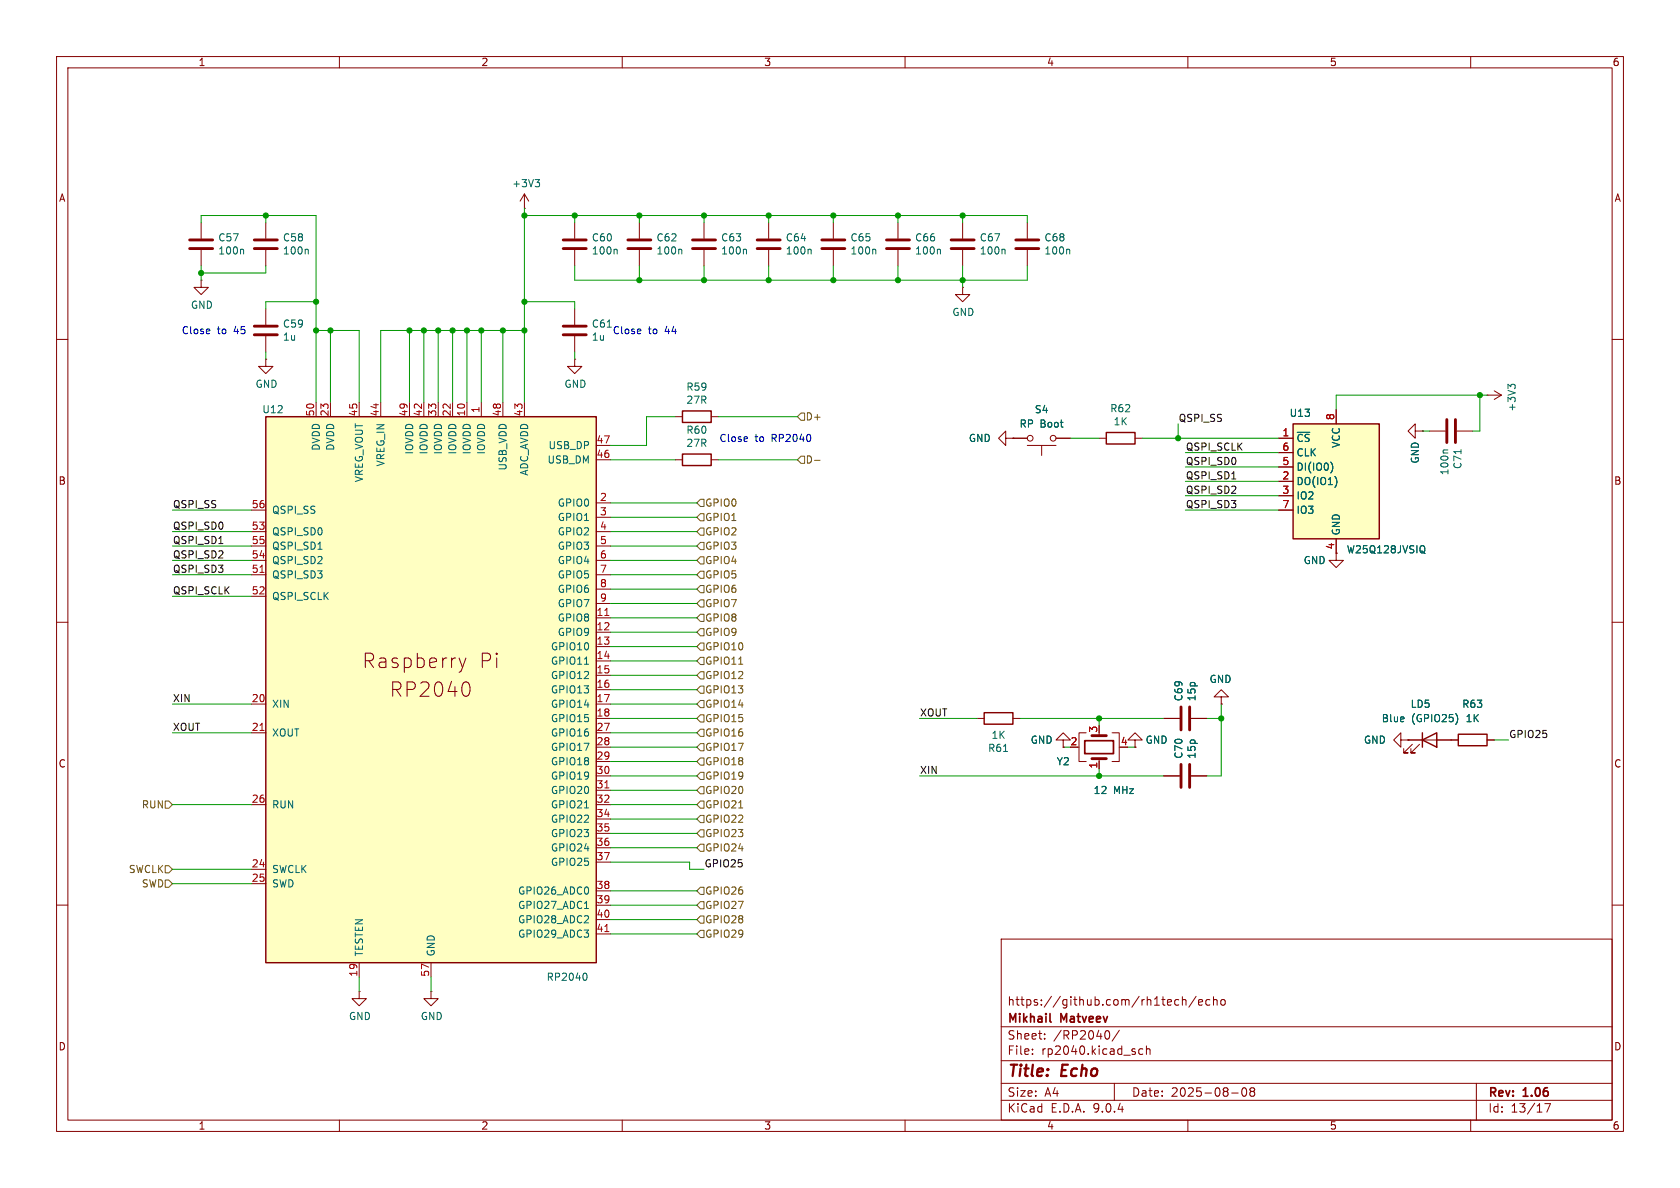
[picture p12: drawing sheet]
<svg xmlns="http://www.w3.org/2000/svg" width="297mm" height="210mm" viewBox="0 0 297 210" stroke-linecap="round" stroke-linejoin="round" font-family="sans-serif">
<g fill="none" stroke="#840000" stroke-width=".18">
<path d="M10 10h277v190h-277zM12 12h273v186h-273zM60 10v2M110 10v2M160 10v2M210 10v2M260 10v2M101.6 54.6v2.8M101.6 59.4v2.8M10 60h2M101.6 63.5v1.3h1.3l-1.3 1.2-1.3-1.2h1.3M101.6 63.5h.1"/>
<path d="M250.2 76.2v-1.3l-1.3 1.3 1.3 1.3v-1.3h1.3M251.5 76.2h.1M252.7 76.2h2.8M257.6 76.2h2.7M285 60h2M119.4 81.3h1.2M125.7 81.3h1.3M10 110h2M285 110h2M10 160h2M63.5 175.3v1.2h1.3l-1.3 1.3-1.3-1.3h1.3M63.5 175.3h.1"/>
<path d="M177 166h108v32h-108zM207.7 177.6l.3 .1 .4-.1M208.4 176.8l-.4-.1-.3 .1M209 176.8l.2-.1 .4 .1 .1 .9M209 176.2v1.5M211.5 176.1l-1.3 2M211.9 177.2l.7-.1-.1-.3-.4-.1-.2 .2 .1 .7h.5M213.9 176.8l-.4-.1-.3 .3v.4l.1 .2h.6M214.5 176.8l.2-.1 .4 .1 .1 .9M214.5 176.2v1.5M215.9 176.8l.2-.1 .4 .1 .1 .6-.1 .2-.4 .1-.2-.1zM285 160h2"/>
<path d="M60 198v2M110 198v2M160 198v2M177 194.5h108M177 191.5h108M177 187.5h108M177 181.5h108M182.5 186.3v.1M182.5 185.5v.1M184.7 183.6v.1M184.7 182.8v.1M195.7 182.2a.81 .81 0 0 1 .6 .6 .81 .81 0 0 1-.3 .8l-.3 .1"/>
<path d="M197 191.5v3M197.9 182.1l-1.3 2M202 185.5l-.4-.1-.3 .3v.4l.2 .2h.5M202.7 185.5l.2-.1 .3 .1 .1 .9M202.7 184.9v1.5M210 198v2M217.7 193.2h1.2M219.7 192.4l.2-.1a.81 .81 0 0 1 .6 .6 .81 .81 0 0 1-.3 .8l-.2 .1a.81 .81 0 0 1-.3-1.4zM221.2 192.9l-.2-.2 .2-.4 .5 .1 .1 .2-.3 .3M221.2 192.9l-.2 .3v.5l.2 .1 .5-.1 .1-.2-.1-.4-.2-.2M221.2 192.9h.3M260 198v2"/>
<path d="M261 191.5v6.5M273.1 195.1h1l-.6 1.5"/>
</g>
<path d="M185.6 180.5l.2 .2" fill="none" stroke="#840000" stroke-width=".3"/>
<path d="M120.6 80.3h5.1v2h-5.1z" fill="none" stroke="#840000" stroke-width=".25"/>
<path d="M99.6 57.7h4M99.6 59.2h4M255.8 74.2v4M257.3 74.2v4" fill="none" stroke="#840000" stroke-width=".51"/>
<path d="M107.4 57.8h.7M256 79.5h-.7l-.2 .2M258.3 79.5v.7" fill="none" stroke="#006464" stroke-width=".18"/>
<path d="M228.6 74.9h15.2v20.4h-15.2z" fill="#ffffc2"/>
<path d="M195.6 76.5h5.1v2h-5.1zM228.6 74.9h15.2v20.4h-15.2zM251.5 130.8l2.5-1.3v2.6zM251.5 129.5v2.6M257.8 129.8h5.1v2h-5.1z" fill="none" stroke="#840000" stroke-width=".25"/>
<g fill="none" stroke="#840000" stroke-width=".18">
<path d="M101.6 39.4v2.8M101.6 44.2v2.8M194.3 77.5h1.3M200.7 77.5h1.2M226.1 77.5h2.5M236.2 72.4v2.5M226.1 80h2.5M226.1 82.6h2.5M226.1 85.1h2.5M226.1 87.6h2.5M226.1 90.2h2.5M236.2 95.3v3.8h1.3l-1.3 1.2-1.3-1.2h1.3"/>
<path d="M200.7 130.8h1.2l-1.2-1.3-1.3 1.3h1.3v1.3M200.7 132.1h.1M247.6 130.8v-1.3l-1.2 1.3 1.2 1.3v-1.3h1.3M248.9 130.8h.1M248.9 130.8h8.9M249.7 131.6l-1.5 1.5h.7h-.7v-.8M251 131.6l-1.6 1.5h.8h-.8v-.8M262.9 130.8h1.3"/>
</g>
<path d="M108.9 44.1l.2 .1v.7M235.3 81.7a1.49 1.49 0 0 1 0 1.9M236.3 84.8v.8M251.5 97.5l.4 .4M251.6 96.5h.1a.81 .81 0 0 1-.1 1.2M257.6 126.5l.1 .5-.1 .7" fill="none" stroke="#006464" stroke-width=".18"/>
<path d="M99.6 42.4h4M99.6 43.9h4" fill="none" stroke="#840000" stroke-width=".51"/>
<path d="M47 73.7h58.4v96.5h-58.4z" fill="#ffffc2"/>
<path d="M47 73.7h58.4v96.5h-58.4zM120.6 72.6h5.1v2.1h-5.1zM174 126h5.1v2h-5.1z" fill="none" stroke="#840000" stroke-width=".25"/>
<g fill="none" stroke="#840000" stroke-width=".18">
<path d="M35.6 39.4v2.8M47 39.4v2.8M92.7 36.8h.1M92.7 34.3v2.5M92.7 34.3l-.8 1.3M92.7 34.3l.8 1.3M113 39.4v2.8M124.5 39.4v2.8M135.9 39.4v2.8M147.3 39.4v2.8M158.7 39.4v2.8M170.2 39.4v2.8"/>
<path d="M181.6 39.4v2.8M35.6 49.5v1.3h1.2l-1.2 1.3-1.3-1.3h1.3M35.6 49.5h.1M35.6 44.2v2.8M47 44.2v2.8M47 54.6v2.8M47 59.4v2.8M113 44.2v2.8M124.5 44.2v2.8M135.9 44.2v2.8M147.3 44.2v2.8M158.7 44.2v2.8"/>
<path d="M170.2 50.8v1.3h1.2l-1.2 1.2-1.3-1.2h1.3M170.2 50.8h.1M170.2 44.2v2.8M181.6 44.2v2.8M47 63.5v1.3h1.3l-1.3 1.2-1.3-1.2h1.3M47 63.5h.1M55.9 71.1v2.6M58.4 71.1v2.6M63.5 71.1v2.6M67.3 71.1v2.6M72.4 71.1v2.6M74.9 71.1v2.6"/>
<path d="M77.5 71.1v2.6M80 71.1v2.6M82.5 71.1v2.6M85.1 71.1v2.6M88.9 71.1v2.6M92.7 71.1v2.6M105.4 78.7h2.5M119.4 73.7h1.2M125.7 73.7h1.3M177.8 77.5v-1.3l-1.3 1.3 1.3 1.2v-1.2h1.3M179.1 77.5h.1M179.1 77.5h2.5"/>
<path d="M181.6 78.7h5.1M184.1 78.7v1.8M186.7 77.5h2.5M226.1 77.5h2.5M236.2 72.4v2.5M251.5 76.2h.1M262.9 69.9h.1M262.9 69.9h2.5M264.2 69.1l1.2 .8M265.4 69.9l-1.2 .7M44.4 90.2h2.6M44.4 94h2.6"/>
<path d="M44.4 96.5h2.6M44.4 99.1h2.6M105.4 94h2.5M105.4 96.5h2.5M105.4 99.1h2.5M105.4 81.3h2.5M105.4 88.9h2.5M105.4 91.4h2.5M226.1 90.2h2.5M226.1 80h2.5M226.1 82.6h2.5M226.1 85.1h2.5"/>
<path d="M226.1 87.6h2.5M236.2 95.3v2.5M44.4 101.6h2.6M44.4 105.4h2.6M81.2 116.3l.6 1.7M81.8 118l-.3 .6M82.4 116.3l-.6 1.7M105.4 101.6h2.5M105.4 104.1h2.5M105.4 106.7h2.5M105.4 109.2h2.5M105.4 111.8h2.5"/>
<path d="M105.4 114.3h2.5M105.4 116.8h2.5M105.4 119.4h2.5M44.4 124.5h2.6M44.4 129.5h2.6M82.7 120.7a1.9 1.9 0 0 1 0 2.3M105.4 124.5h2.5M105.4 129.5h2.5M105.4 121.9h2.5M105.4 127h2.5M105.4 132.1h2.5M105.4 134.6h2.5"/>
<path d="M105.4 137.2h2.5M105.4 139.7h2.5M172.7 127h1.3M179.1 127h1.2M188 130.8h1.2l-1.2-1.3-1.3 1.3h1.3v1.3M188 132.1h.1M190.5 132.1h.3M192 129.5h-1.2v5.1h1.2M194.3 134.1v1.8M196.6 129.5h1.3v5.1h-1.3M200.7 132.1h.1M205.7 127h2.8"/>
<path d="M205.7 137.2h2.8M210.6 127h2.8M210.6 137.2h2.8M215.9 123.2h1.3l-1.3-1.3-1.3 1.3h1.3v1.3M215.9 124.5h.1M248.9 130.8h.1M248.9 130.8h2.6M254 130.8h3.8M262.9 130.8h1.3M44.4 142.2h2.6M44.4 153.7h2.6M44.4 156.2h2.6"/>
<path d="M105.4 142.2h2.5M105.4 144.8h2.5M105.4 147.3h2.5M105.4 149.9h2.5M105.4 152.4h2.5M105.4 157.5h2.5M63.5 170.2v2.5M76.2 175.3v1.2h1.3l-1.3 1.3-1.3-1.3h1.3M76.2 175.3h.1M76.2 170.2v2.5M105.4 160h2.5M105.4 162.6h2.5"/>
<path d="M105.4 165.1h2.5"/>
<circle cx="182.1" cy="77.5" r=".51"/>
<circle cx="186.2" cy="77.5" r=".51"/>
</g>
<g fill="none" stroke="#006464" stroke-width=".18">
<path d="M94.6 31.7h.8l-.4 .5M95.1 32.2l.3 .3v.3l-.3 .2M42.9 44.1l.2 .1v.7M54.3 44.1l.2 .1v.7M120.4 44.1l.1 .1v.7M131.8 44.1l.2 .1v.7M143.2 44.1l.2 .1v.7M154.6 44.1l.2 .1v.7M166.1 44.1l.2 .1v.7M177.5 44.1l.2 .1v.7M188.9 44.1l.2 .1v.7M267.1 68.4l-.5-.5v.8"/>
<path d="M267.1 68.2l.2-.3h.3l.3 .3M56.2 97.1h.7M235.3 81.7a1.49 1.49 0 0 1 0 1.9M236.3 84.8v.8M251.5 97.5l.4 .4M251.6 96.5h.1a.81 .81 0 0 1-.1 1.2M103.3 117.4h.8M177.4 132.8h.7M257.6 126.5l.1 .5-.1 .7M103.3 142.8h.8M103.3 160.6h.8M103.5 172a.79 .79 0 0 1 0 1.3"/>
</g>
<path d="M46 101.2h.7M106.9 108.8h.7M46 129.1h.7M106.9 139.3h.7M106.9 164.7h.7" fill="none" stroke="#a90000" stroke-width=".18"/>
<g fill="none" stroke="#840000" stroke-width=".51">
<path d="M33.5 42.4h4.1M33.5 43.9h4.1M45 42.4h4M45 43.9h4M45 57.7h4M45 59.2h4M111 42.4h4.1M111 43.9h4.1M122.4 42.4h4.1M122.4 43.9h4.1M133.9 42.4h4M133.9 43.9h4"/>
<path d="M145.3 42.4h4.1M145.3 43.9h4.1M156.7 42.4h4.1M156.7 43.9h4.1M168.1 42.4h4.1M168.1 43.9h4.1M179.6 42.4h4M179.6 43.9h4M193 134.1h2.6M193 130h2.6M208.8 125v4M208.8 135.1v4.1"/>
<path d="M210.3 125v4M210.3 135.1v4.1"/>
</g>
<path d="M191.8 130.9h5v2.3h-5z" fill="none" stroke="#840000" stroke-width=".3"/>
<g fill="none" stroke="#725600" stroke-width=".18">
<path d="M141.6 73h.6v1.3h-.6l-.6-.6zM123.8 98.4h.7v1.3h-.7l-.6-.6zM123.8 93.3h.7v1.3h-.7l-.6-.6zM123.8 88.3h.7v1.2h-.7l-.6-.6zM123.8 95.9h.7v1.3h-.7l-.6-.7zM123.8 90.8h.7v1.3h-.7l-.6-.7zM141.6 80.6h.6v1.3h-.6l-.6-.6zM144 81.4h1M123.8 108.6h.7v1.3h-.7l-.6-.7zM123.8 106h.7v1.3h-.7l-.6-.6zM123.8 116.2h.7v1.3h-.7l-.6-.7zM123.8 113.7h.7v1.2h-.7l-.6-.6z"/>
<path d="M123.8 118.7h.7v1.3h-.7l-.6-.6zM123.8 111.1h.7v1.3h-.7l-.6-.6zM123.8 103.5h.7v1.3h-.7l-.6-.7zM123.8 101h.7v1.2h-.7l-.6-.6zM130.6 117.4h.7M123.8 123.8h.7v1.3h-.7l-.6-.6zM123.8 121.3h.7v1.3h-.7l-.6-.7zM123.8 136.5h.7v1.3h-.7l-.6-.6zM123.8 131.4h.7v1.3h-.7l-.6-.6zM123.8 134h.7v1.3h-.7l-.6-.7zM123.8 139.1h.7v1.2h-.7l-.6-.6zM123.8 128.9h.7v1.3h-.7l-.6-.7z"/>
<path d="M123.8 126.4h.7v1.2h-.7l-.6-.6zM29.2 153h.6l.7 .7-.7 .6h-.6zM29.2 141.6h.6l.7 .6-.7 .7h-.6zM29.2 155.6h.6l.7 .6-.7 .6h-.6zM123.8 146.7h.7v1.3h-.7l-.6-.7zM123.8 159.4h.7v1.3h-.7l-.6-.7zM123.8 156.8h.7v1.3h-.7l-.6-.6zM123.8 144.1h.7v1.3h-.7l-.6-.6zM123.8 149.2h.7v1.3h-.7l-.6-.6zM123.8 141.6h.7v1.3h-.7l-.6-.7zM130.6 142.8h.7M123.8 164.5h.7v1.2h-.7l-.6-.6z"/>
<path d="M123.8 161.9h.7v1.3h-.7l-.6-.6z"/>
</g>
<path d="M38.7 96.1h.7M217.8 84.7h.7" fill="none" stroke="#0f0f0f" stroke-width=".18"/>
<g fill="none" stroke="#009600" stroke-width=".18">
<path d="M35.6 39.4v-1.3h20.3v33M47 38.1v1.3M92.7 36.8v34.3M92.7 38.1h88.9v1.3M101.6 38.1v1.3M113 38.1v1.3M124.5 38.1v1.3M135.9 38.1v1.3M147.3 38.1v1.3M158.7 38.1v1.3M170.2 38.1v1.3M35.6 47v2.5"/>
<path d="M47 47v1.3h-11.4M55.9 53.3h-8.9v1.3M55.9 58.4h7.6v12.7M58.4 58.4v12.7M72.4 58.4v12.7M74.9 58.4v12.7M77.5 58.4v12.7M80 58.4v12.7M82.5 58.4v12.7M85.1 58.4v12.7M88.9 58.4v12.7M92.7 53.3h8.9v1.3"/>
<path d="M92.7 58.4h-25.4v12.7M101.6 47v2.5h80v-2.5M113 47v2.5M124.5 47v2.5M135.9 47v2.5M147.3 47v2.5M158.7 47v2.5M170.2 47v3.8M47 62.2v1.3M101.6 62.2v1.3M119.4 73.7h-5.1v5h-6.4M127 73.7h14"/>
<path d="M189.2 77.5h5.1M201.9 77.5h24.2M208.3 74.9v2.6M251.5 76.2h1.2M261.6 69.9v6.3h-1.3M262.9 69.9h-26.7v2.5M30.5 96.5h13.9M30.5 94h13.9M30.5 90.2h13.9M30.5 99.1h13.9M107.9 96.5h15.3M107.9 91.4h15.3"/>
<path d="M107.9 94h15.3M107.9 88.9h15.3M107.9 81.3h11.5M107.9 99.1h15.3M127 81.3h14M209.5 80h16.6M209.5 87.6h16.6M209.5 90.2h16.6M209.5 85.1h16.6M209.5 82.6h16.6M30.5 101.6h13.9M30.5 105.4h13.9"/>
<path d="M107.9 114.3h15.3M107.9 106.7h15.3M107.9 111.8h15.3M107.9 109.2h15.3M107.9 116.8h15.3M107.9 119.4h15.3M107.9 101.6h15.3M107.9 104.1h15.3M30.5 124.5h13.9M30.5 129.5h13.9M107.9 127h15.3M107.9 124.5h15.3"/>
<path d="M107.9 121.9h15.3M107.9 132.1h15.3M107.9 129.5h15.3M107.9 137.2h15.3M107.9 139.7h15.3M107.9 134.6h15.3M162.6 127h10.1M162.6 137.2h43.1M180.3 127h25.4M188 132.1h1.2M194.3 127v1.3M194.3 135.9v1.3"/>
<path d="M199.4 132.1h1.3M213.4 127h2.5M215.9 124.5v12.7h-2.5M264.2 130.8h2.5M30.5 153.7h13.9M30.5 142.2h13.9M30.5 156.2h13.9M107.9 152.4h14v1.3h2.6M107.9 142.2h15.3M107.9 157.5h15.3M107.9 147.3h15.3M107.9 149.9h15.3"/>
<path d="M107.9 144.8h15.3M63.5 172.7v2.6M76.2 172.7v2.6M107.9 160h15.3M107.9 165.1h15.3M107.9 162.6h15.3"/>
</g>
<g fill="#009600" stroke="#009600" stroke-width=".18">
<circle cx="92.7" cy="53.3" r=".46"/>
<circle cx="92.7" cy="58.4" r=".46"/>
<circle cx="113" cy="49.5" r=".46"/>
<circle cx="113" cy="38.1" r=".46"/>
<circle cx="101.6" cy="38.1" r=".46"/>
<circle cx="92.7" cy="38.1" r=".46"/>
<circle cx="88.9" cy="58.4" r=".46"/>
<circle cx="85.1" cy="58.4" r=".46"/>
<circle cx="47" cy="38.1" r=".46"/>
<circle cx="215.9" cy="127" r=".46"/>
<circle cx="261.6" cy="69.9" r=".46"/>
<circle cx="194.3" cy="127" r=".46"/>
<circle cx="194.3" cy="137.2" r=".46"/>
<circle cx="35.6" cy="48.3" r=".46"/>
<circle cx="58.4" cy="58.4" r=".46"/>
<circle cx="72.4" cy="58.4" r=".46"/>
<circle cx="55.9" cy="53.3" r=".46"/>
<circle cx="82.5" cy="58.4" r=".46"/>
<circle cx="80" cy="58.4" r=".46"/>
<circle cx="74.9" cy="58.4" r=".46"/>
<circle cx="77.5" cy="58.4" r=".46"/>
<circle cx="55.9" cy="58.4" r=".46"/>
<circle cx="158.7" cy="49.5" r=".46"/>
<circle cx="147.3" cy="49.5" r=".46"/>
<circle cx="135.9" cy="38.1" r=".46"/>
<circle cx="147.3" cy="38.1" r=".46"/>
<circle cx="135.9" cy="49.5" r=".46"/>
<circle cx="158.7" cy="38.1" r=".46"/>
<circle cx="124.5" cy="38.1" r=".46"/>
<circle cx="124.5" cy="49.5" r=".46"/>
<circle cx="208.3" cy="77.5" r=".46"/>
<circle cx="170.2" cy="38.1" r=".46"/>
<circle cx="170.2" cy="49.5" r=".46"/>
</g>
<g font-size="3.5" fill="#840000">
<text x="64" y="118.3">Raspberry</text>
<text x="84.6" y="118.3">Pi</text>
<text x="68.8" y="123.4">RP2040</text>
</g>
<g font-size="2.8" fill="#840000">
<text x="178" y="190.9">Title:</text>
<text x="187.7" y="190.9">Echo</text>
</g>
<g font-size="2.1" fill="#840000">
<text x="178" y="178">https://github.com/rh1tech/echo</text>
<text x="178" y="184">Sheet:</text>
<text x="178" y="181.2">Mikhail</text>
<text x="186.2" y="184">/RP2040/</text>
<text x="187.6" y="181.2">Matveev</text>
<text x="178" y="186.7">File:</text>
<text x="184.1" y="186.7">rp2040.kicad_sch</text>
<text x="178" y="196.9">KiCad</text>
<text x="178" y="194.1">Size:</text>
<text x="184.7" y="194.1">A4</text>
<text x="185.7" y="196.9">E.D.A.</text>
<text x="193.3" y="196.9">9.0.4</text>
<text x="200" y="194.1">Date:</text>
<text x="207" y="194.1">2025-08-08</text>
<text x="263" y="194.3">Rev:</text>
<text x="263" y="196.9">Id:</text>
<text x="267.1" y="196.9">13/17</text>
<text x="269.4" y="194.3">1.06</text>
</g>
<g font-size="1.8" fill="#840000">
<text x="35" y="11.9">1</text>
<text x="85" y="11.9">2</text>
<text x="135" y="11.9">3</text>
<text x="185" y="11.9">4</text>
<text x="235" y="11.9">5</text>
<text x="285" y="11.9">6</text>
<text x="10.3" y="35.9">A</text>
<text x="285.3" y="35.9">A</text>
<text x="10.3" y="85.9">B</text>
<text x="285.3" y="85.9">B</text>
<text x="10.3" y="135.9">C</text>
<text x="285.3" y="135.9">C</text>
<text x="10.3" y="185.9">D</text>
<text x="285.3" y="185.9">D</text>
<text x="35" y="199.9">1</text>
<text x="85" y="199.9">2</text>
<text x="135" y="199.9">3</text>
<text x="185" y="199.9">4</text>
<text x="235" y="199.9">5</text>
<text x="285" y="199.9">6</text>
</g>
<g font-size="1.8" fill="#006464">
<text x="90.4" y="33.3">+3V3</text>
<text x="38.5" y="45.2">100n</text>
<text x="38.5" y="42.9">C57</text>
<text x="49.9" y="45.2">100n</text>
<text x="49.9" y="42.9">C58</text>
<text x="104.5" y="45.2">100n</text>
<text x="104.5" y="42.9">C60</text>
<text x="116" y="45.2">100n</text>
<text x="116" y="42.9">C62</text>
<text x="127.4" y="45.2">100n</text>
<text x="127.4" y="42.9">C63</text>
<text x="138.8" y="45.2">100n</text>
<text x="138.8" y="42.9">C64</text>
<text x="150.3" y="45.2">100n</text>
<text x="150.3" y="42.9">C65</text>
<text x="161.7" y="45.2">100n</text>
<text x="161.7" y="42.9">C66</text>
<text x="173.1" y="45.2">100n</text>
<text x="173.1" y="42.9">C67</text>
<text x="184.5" y="45.2">100n</text>
<text x="184.5" y="42.9">C68</text>
<text x="33.7" y="54.8">GND</text>
<text x="49.9" y="58.1">C59</text>
<text x="104.5" y="58.1">C61</text>
<text x="168.3" y="56.1">GND</text>
<text x="49.9" y="60.4">1u</text>
<text x="104.5" y="60.4">1u</text>
<text x="45.1" y="68.8">GND</text>
<text x="99.7" y="68.8">GND</text>
<text x="121.2" y="69.3">R59</text>
<text x="121.2" y="71.6">27R</text>
<text x="46.3" y="73.3">U12</text>
<text x="121.2" y="76.9">R60</text>
<text x="180.1" y="75.8">RP</text>
<text x="182.8" y="73.3">S4</text>
<text x="183.9" y="75.8">Boot</text>
<text x="196.2" y="73.1">R62</text>
<text x="196.8" y="75.4">1K</text>
<text x="227.9" y="73.9">U13</text>
<text x="268.1" y="72.9" transform="rotate(-90 268.1 72.9)">+3V3</text>
<text x="56.7" y="79.8" transform="rotate(-90 56.7 79.8)">DVDD</text>
<text x="59.3" y="79.8" transform="rotate(-90 59.3 79.8)">DVDD</text>
<text x="68.2" y="82.6" transform="rotate(-90 68.2 82.6)">VREG_IN</text>
<text x="73.3" y="80.4" transform="rotate(-90 73.3 80.4)">IOVDD</text>
<text x="75.8" y="80.4" transform="rotate(-90 75.8 80.4)">IOVDD</text>
<text x="78.3" y="80.4" transform="rotate(-90 78.3 80.4)">IOVDD</text>
<text x="80.9" y="80.4" transform="rotate(-90 80.9 80.4)">IOVDD</text>
<text x="83.4" y="80.4" transform="rotate(-90 83.4 80.4)">IOVDD</text>
<text x="86" y="80.4" transform="rotate(-90 86 80.4)">IOVDD</text>
<text x="89.8" y="83.3" transform="rotate(-90 89.8 83.3)">USB_VDD</text>
<text x="96.7" y="82.1">USB_DM</text>
<text x="96.9" y="79.6">USB_DP</text>
<text x="121.2" y="79.2">27R</text>
<text x="171.2" y="78.3">GND</text>
<text x="229.1" y="78.3">~{CS}</text>
<text x="229.1" y="80.9">CLK</text>
<text x="229.1" y="83.4">DI(IO0)</text>
<text x="237.1" y="79.3" transform="rotate(-90 237.1 79.3)">VCC</text>
<text x="251.1" y="82" transform="rotate(-90 251.1 82)">GND</text>
<text x="258.6" y="83" transform="rotate(-90 258.6 83)">C71</text>
<text x="64.4" y="85.3" transform="rotate(-90 64.4 85.3)">VREG_VOUT</text>
<text x="93.6" y="84.2" transform="rotate(-90 93.6 84.2)">ADC_AVDD</text>
<text x="98.5" y="89.8">GPIO0</text>
<text x="229.1" y="86">DO(IO1)</text>
<text x="229.1" y="88.5">IO2</text>
<text x="256.3" y="84.1" transform="rotate(-90 256.3 84.1)">100n</text>
<text x="48" y="91">QSPI_SS</text>
<text x="48" y="94.8">QSPI_SD0</text>
<text x="98.5" y="92.3">GPIO1</text>
<text x="98.5" y="94.8">GPIO2</text>
<text x="229.1" y="91">IO3</text>
<text x="237.1" y="94.7" transform="rotate(-90 237.1 94.7)">GND</text>
<text x="48" y="97.4">QSPI_SD1</text>
<text x="48" y="99.9">QSPI_SD2</text>
<text x="98.5" y="97.4">GPIO3</text>
<text x="98.5" y="99.9">GPIO4</text>
<text x="230.4" y="99.9">GND</text>
<text x="238" y="98">W25Q128JVSIQ</text>
<text x="48" y="102.5">QSPI_SD3</text>
<text x="48" y="106.3">QSPI_SCLK</text>
<text x="98.5" y="102.5">GPIO5</text>
<text x="98.5" y="105">GPIO6</text>
<text x="98.5" y="107.5">GPIO7</text>
<text x="98.5" y="110.1">GPIO8</text>
<text x="98.5" y="112.6">GPIO9</text>
<text x="97.3" y="115.2">GPIO10</text>
<text x="97.3" y="117.7">GPIO11</text>
<text x="48" y="125.3">XIN</text>
<text x="97.3" y="120.2">GPIO12</text>
<text x="97.3" y="122.8">GPIO13</text>
<text x="97.3" y="125.3">GPIO14</text>
<text x="209.2" y="124.1" transform="rotate(-90 209.2 124.1)">C69</text>
<text x="211.6" y="124.1" transform="rotate(-90 211.6 124.1)">15p</text>
<text x="213.7" y="120.9">GND</text>
<text x="249.3" y="125.3">LD5</text>
<text x="258.4" y="125.3">R63</text>
<text x="48" y="130.4">XOUT</text>
<text x="97.3" y="127.9">GPIO15</text>
<text x="97.3" y="130.4">GPIO16</text>
<text x="175.2" y="130.8">1K</text>
<text x="182.1" y="131.7">GND</text>
<text x="202.4" y="131.7">GND</text>
<text x="241" y="131.7">GND</text>
<text x="244.2" y="127.9">Blue</text>
<text x="249.5" y="127.9">(GPIO25)</text>
<text x="259" y="127.9">1K</text>
<text x="97.3" y="132.9">GPIO17</text>
<text x="97.3" y="135.5">GPIO18</text>
<text x="174.6" y="133.1">R61</text>
<text x="186.7" y="135.5">Y2</text>
<text x="209.2" y="134.2" transform="rotate(-90 209.2 134.2)">C70</text>
<text x="211.6" y="134.2" transform="rotate(-90 211.6 134.2)">15p</text>
<text x="48" y="143.1">RUN</text>
<text x="97.3" y="138">GPIO19</text>
<text x="97.3" y="140.6">GPIO20</text>
<text x="97.3" y="143.1">GPIO21</text>
<text x="193.3" y="140.6">12</text>
<text x="196.8" y="140.6">MHz</text>
<text x="97.3" y="145.6">GPIO22</text>
<text x="97.3" y="148.2">GPIO23</text>
<text x="48" y="154.5">SWCLK</text>
<text x="97.3" y="150.7">GPIO24</text>
<text x="97.3" y="153.3">GPIO25</text>
<text x="48" y="157.1">SWD</text>
<text x="91.5" y="158.3">GPIO26_ADC0</text>
<text x="91.5" y="160.9">GPIO27_ADC1</text>
<text x="91.5" y="163.4">GPIO28_ADC2</text>
<text x="91.5" y="166">GPIO29_ADC3</text>
<text x="64.4" y="169.2" transform="rotate(-90 64.4 169.2)">TESTEN</text>
<text x="77.1" y="169.2" transform="rotate(-90 77.1 169.2)">GND</text>
<text x="96.5" y="173.6">RP2040</text>
<text x="61.6" y="180.5">GND</text>
<text x="74.3" y="180.5">GND</text>
</g>
<g font-size="1.8" fill="#0000c2">
<text x="32" y="59.3">Close</text>
<text x="38.4" y="59.3">to</text>
<text x="41.4" y="59.3">45</text>
<text x="108.2" y="59.3">Close</text>
<text x="114.6" y="59.3">to</text>
<text x="117.6" y="59.3">44</text>
<text x="127.1" y="78.3">Close</text>
<text x="133.5" y="78.3">to</text>
<text x="136.5" y="78.3">RP2040</text>
</g>
<g font-size="1.8" fill="#a90000">
<text x="55.6" y="73.7" transform="rotate(-90 55.6 73.7)">50</text>
<text x="58.2" y="73.7" transform="rotate(-90 58.2 73.7)">23</text>
<text x="63.2" y="73.7" transform="rotate(-90 63.2 73.7)">45</text>
<text x="67.1" y="73.7" transform="rotate(-90 67.1 73.7)">44</text>
<text x="72.1" y="73.7" transform="rotate(-90 72.1 73.7)">49</text>
<text x="74.7" y="73.7" transform="rotate(-90 74.7 73.7)">42</text>
<text x="77.2" y="73.7" transform="rotate(-90 77.2 73.7)">33</text>
<text x="79.8" y="73.7" transform="rotate(-90 79.8 73.7)">22</text>
<text x="82.3" y="73.7" transform="rotate(-90 82.3 73.7)">10</text>
<text x="84.8" y="73.1" transform="rotate(-90 84.8 73.1)">1</text>
<text x="88.6" y="73.7" transform="rotate(-90 88.6 73.7)">48</text>
<text x="92.5" y="73.7" transform="rotate(-90 92.5 73.7)">43</text>
<text x="226.6" y="77.2">1</text>
<text x="236" y="74.4" transform="rotate(-90 236 74.4)">8</text>
<text x="105.4" y="78.5">47</text>
<text x="105.4" y="81">46</text>
<text x="226.6" y="79.8">6</text>
<text x="226.6" y="82.3">5</text>
<text x="44.4" y="89.9">56</text>
<text x="106" y="88.6">2</text>
<text x="226.6" y="84.8">2</text>
<text x="226.6" y="87.4">3</text>
<text x="226.6" y="89.9">7</text>
<text x="44.4" y="93.7">53</text>
<text x="106" y="91.2">3</text>
<text x="106" y="93.7">4</text>
<text x="44.4" y="96.3">55</text>
<text x="44.4" y="98.8">54</text>
<text x="44.4" y="101.3">51</text>
<text x="106" y="96.3">5</text>
<text x="106" y="98.8">6</text>
<text x="106" y="101.3">7</text>
<text x="236" y="97.2" transform="rotate(-90 236 97.2)">4</text>
<text x="44.4" y="105.2">52</text>
<text x="106" y="103.9">8</text>
<text x="106" y="106.4">9</text>
<text x="105.4" y="109">11</text>
<text x="105.4" y="111.5">12</text>
<text x="105.4" y="114">13</text>
<text x="105.4" y="116.6">14</text>
<text x="105.4" y="119.1">15</text>
<text x="44.4" y="124.2">20</text>
<text x="105.4" y="121.7">16</text>
<text x="105.4" y="124.2">17</text>
<text x="44.4" y="129.3">21</text>
<text x="105.4" y="126.7">18</text>
<text x="105.4" y="129.3">27</text>
<text x="105.4" y="131.8">28</text>
<text x="189.2" y="131.8">2</text>
<text x="194.1" y="129.6" transform="rotate(-90 194.1 129.6)">3</text>
<text x="198" y="131.8">4</text>
<text x="105.4" y="134.4">29</text>
<text x="105.4" y="136.9">30</text>
<text x="194.1" y="136" transform="rotate(-90 194.1 136)">1</text>
<text x="44.4" y="142">26</text>
<text x="105.4" y="139.4">31</text>
<text x="105.4" y="142">32</text>
<text x="105.4" y="144.5">34</text>
<text x="105.4" y="147.1">35</text>
<text x="105.4" y="149.6">36</text>
<text x="44.4" y="153.4">24</text>
<text x="44.4" y="156">25</text>
<text x="105.4" y="152.1">37</text>
<text x="105.4" y="157.2">38</text>
<text x="105.4" y="159.8">39</text>
<text x="105.4" y="162.3">40</text>
<text x="105.4" y="164.8">41</text>
<text x="63.2" y="172.8" transform="rotate(-90 63.2 172.8)">19</text>
<text x="75.9" y="172.8" transform="rotate(-90 75.9 172.8)">57</text>
</g>
<g font-size="1.8" fill="#725600">
<text x="142.3" y="74.5">D+</text>
<text x="142.3" y="82.1">D-</text>
<text x="124.6" y="89.8">GPIO0</text>
<text x="124.6" y="94.8">GPIO2</text>
<text x="124.6" y="92.3">GPIO1</text>
<text x="124.6" y="99.9">GPIO4</text>
<text x="124.6" y="97.4">GPIO3</text>
<text x="124.6" y="107.5">GPIO7</text>
<text x="124.6" y="105">GPIO6</text>
<text x="124.6" y="102.5">GPIO5</text>
<text x="124.6" y="110.1">GPIO8</text>
<text x="124.6" y="112.6">GPIO9</text>
<text x="124.6" y="117.7">GPIO11</text>
<text x="124.6" y="115.2">GPIO10</text>
<text x="124.6" y="125.3">GPIO14</text>
<text x="124.6" y="122.8">GPIO13</text>
<text x="124.6" y="120.2">GPIO12</text>
<text x="124.6" y="130.4">GPIO16</text>
<text x="124.6" y="127.9">GPIO15</text>
<text x="124.6" y="132.9">GPIO17</text>
<text x="124.6" y="135.5">GPIO18</text>
<text x="25" y="143.1">RUN</text>
<text x="124.6" y="138">GPIO19</text>
<text x="124.6" y="140.6">GPIO20</text>
<text x="124.6" y="143.1">GPIO21</text>
<text x="124.6" y="148.2">GPIO23</text>
<text x="124.6" y="145.6">GPIO22</text>
<text x="22.7" y="154.5">SWCLK</text>
<text x="124.6" y="150.7">GPIO24</text>
<text x="25" y="157.1">SWD</text>
<text x="124.6" y="160.9">GPIO27</text>
<text x="124.6" y="158.3">GPIO26</text>
<text x="124.6" y="166">GPIO29</text>
<text x="124.6" y="163.4">GPIO28</text>
</g>
<g font-size="1.8" fill="#0f0f0f">
<text x="208.3" y="74.7">QSPI_SS</text>
<text x="209.5" y="79.7">QSPI_SCLK</text>
<text x="209.5" y="82.3">QSPI_SD0</text>
<text x="30.5" y="89.9">QSPI_SS</text>
<text x="209.5" y="89.9">QSPI_SD3</text>
<text x="209.5" y="84.8">QSPI_SD1</text>
<text x="209.5" y="87.4">QSPI_SD2</text>
<text x="30.5" y="93.7">QSPI_SD0</text>
<text x="30.5" y="101.3">QSPI_SD3</text>
<text x="30.5" y="98.8">QSPI_SD2</text>
<text x="30.5" y="96.3">QSPI_SD1</text>
<text x="30.5" y="105.1">QSPI_SCLK</text>
<text x="30.5" y="124.2">XIN</text>
<text x="30.5" y="129.3">XOUT</text>
<text x="162.6" y="126.7">XOUT</text>
<text x="266.7" y="130.5">GPIO25</text>
<text x="162.6" y="136.9">XIN</text>
<text x="124.5" y="153.4">GPIO25</text>
</g>
</svg>
